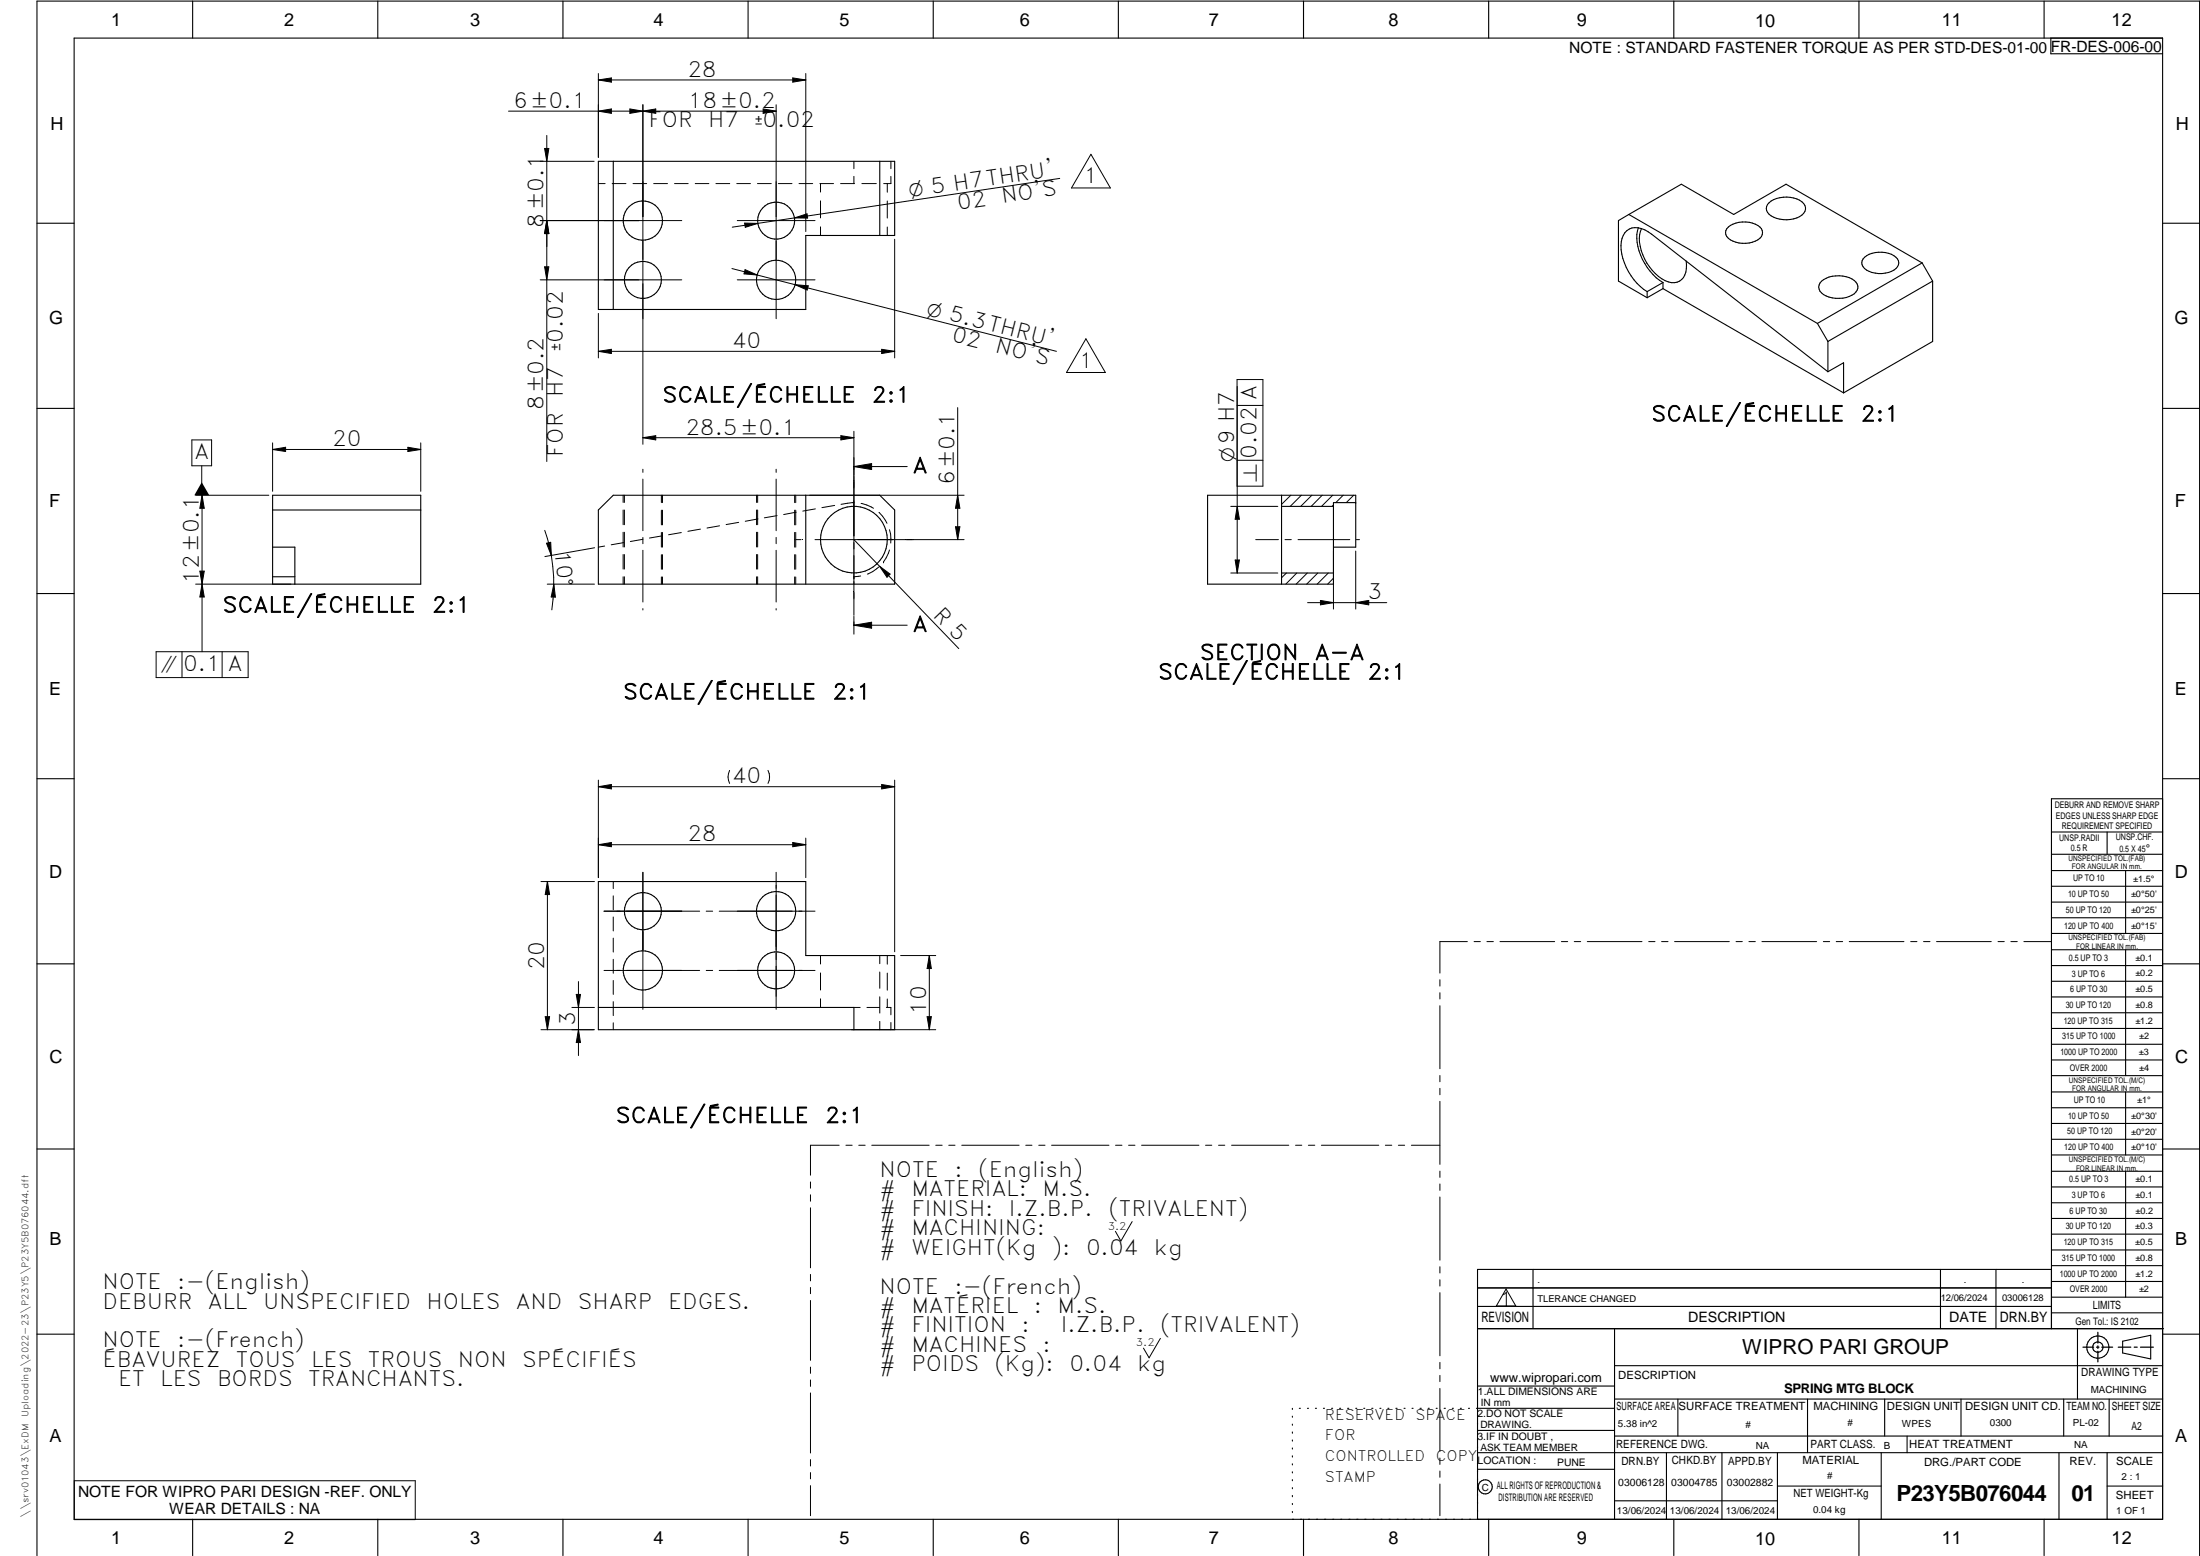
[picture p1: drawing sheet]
<svg xmlns="http://www.w3.org/2000/svg" width="594mm" height="420mm" viewBox="0 0 594 420" stroke-linecap="round" stroke-linejoin="round" font-family="sans-serif">
<g fill="none" stroke="#000" stroke-width=".3">
<path d="M20 10.3h564v400h-564zM52 .3v10M102 .3v10M152 .3v10M202 .3v10M252 .3v10M302 .3v10M352 .3v10M402 .3v10M452 .3v10M502 .3v10M552 .3v10"/>
<path d="M553.8 10.3v4.2h30.2M161.6 43.6h80v20h-24v20h-56zM165.6 43.6v40M237.6 43.6v20M439.8 57.9l-2.8 1.7v16.3l7.8 4.5M439.8 57.9l14.2-8.2 14.2 8.2 14.1-8.2 36.7 21.3M439.8 57.9l51 29.4M477.7 54.7a7.5 7.5 0 0 1 9.3 .2 2.22 2.22 0 0 1-1.1 3.6 8 8 0 0 1-8.2-.6 1.99 1.99 0 0 1 0-3.2zM10 60.3h10M442.4 61.5a11.7 11.7 0 0 0 1.8 9.7l1.4 2a10.9 10.9 0 0 0 3.5 3.1M443.3 61.7a9.5 9.5 0 0 0 .8 8.2 11.7 11.7 0 0 0 7.3 6.4 3.6 3.6 0 0 0 4-3.8l-.1-2M444.8 78.7a15.4 15.4 0 0 1-7-13.4 4.1 4.1 0 0 1 6.4-3.2l1.8 1.1 47.6 37.2"/>
<path d="M444.8 78.7v1.7M449.1 76.3l-4.3 2.4M449.1 76.3v1.6M449.1 77.9l-4.3 2.5M449.1 77.9l48.7 28.2M466.7 61.3a7.1 7.1 0 0 1 9 .5 2.29 2.29 0 0 1-1.7 3.3 6.9 6.9 0 0 1-7.7-1.2 1.87 1.87 0 0 1 .4-2.6zM491.9 75.9a7.5 7.5 0 0 1 9.3 .3 2.18 2.18 0 0 1-1.1 3.5 7.8 7.8 0 0 1-8.2-.6 1.99 1.99 0 0 1 0-3.2zM503.5 69.5a7 7 0 0 1 8.9 .4 2.24 2.24 0 0 1-1.7 3.4 7.4 7.4 0 0 1-7.2-.8 1.91 1.91 0 0 1 0-3zM519 71l2.9 4.9M519 71l-28.2 16.3M521.9 75.9v16.3l-24.1 13.9M521.9 75.9l-28.3 16.3"/>
<path d="M584 60.3h10M490.8 87.3l2.8 4.9M493.6 92.2v8.2M10 110.3h10M493.6 100.4l4.2-2.4v8.1M584 110.3h10M73.6 137.7h40M73.6 133.7h40v24h-40zM161.6 137.7l4-4h72l4 4v20h-80zM217.6 133.7v24M346.1 136.7h14M346.1 133.7v24"/>
<path d="M366.1 135.7h-6v22h-34v-24h40v14h-6M73.6 147.7h6v10M73.6 155.7h6M346.1 154.7h14M10 160.3h10M584 160.3h10M10 210.3h10M584 215.7h-30v143.1M584 210.3h10M161.6 238h56v20h24v20h-80zM554 224.7h30M554 230.7h30"/>
<path d="M554 235.1h30M554 239.3h30M569 224.7v6M574 235.1v17M554 243.6h30M554 247.8h30M554 252.1h30M554 256.5h30M574 256.5v33.9M10 260.3h10M161.6 272h69v6M554 260.7h30"/>
<path d="M554 265h30M554 269.2h30M554 273.5h30M554 277.7h30M584 260.3h10M554 282h30M554 286.2h30M554 290.4h30M554 294.9h30M554 299.1h30M574 294.9v17M10 310.3h10"/>
<path d="M554 303.4h30M554 307.6h30M554 311.9h30M554 316.3h30M574 316.3v34M584 310.3h10M554 320.5h30M554 324.8h30M554 329h30M554 333.2h30M554 337.5h30M399 358.8h185.2"/>
<path d="M399 352.8h155M399 347.8h155M414 342.8v16M436 358.8v51.5M524 342.8v16M539 342.8v16M554 341.8h30M554 346h30M554 350.3h30M554 354.5h30M554 342.8h-155v67.5M561 358.8v19"/>
<path d="M10 360.3h10M399 374.3h37M436 377.8h148M453.1 377.8v10M488.1 377.8v14.5M508.9 377.8v10M529.5 377.8v10M557.3 377.8v10M569.5 377.8v10M573.2 362.2l7.6-1.6v6.3l-7.6-1.6zM584 368.8h-148M584 360.3h10"/>
<path d="M349 380.3v.3M349 382.4v.3M349 384.6v.3M349 386.7v.3M349 388.8v.3M349 391v.3M349 393.1v.3M349 395.3v.3M349 397.4v.3M349 399.5v.3M350.9 380.3h.2M353.1 380.3h.2"/>
<path d="M355.2 380.3h.3M357.4 380.3h.3M359.6 380.3h.3M361.7 380.3h.3M363.9 380.3h.3M366.1 380.3h.3M368.3 380.3h.2M370.4 380.3h.3M372.6 380.3h.3M374.8 380.3h.3M376.9 380.3h.4M379.1 380.3h.3"/>
<path d="M381.3 380.3h.3M383.4 380.3h.4M385.6 380.3h.3M387.8 380.3h.3M390 380.3h.3M392.2 380.3h.3M394.3 380.3h.3M396.5 380.3h.3M398.7 380.3h37.3M399 396.7h37M399 392.3h185M399 386.2h37"/>
<path d="M436 387.8h148M450 392.3v18M465 392.3v18M480 392.3v18M508 392.3v18M515 387.8v4.5M556 392.3v18M569 392.3v18M52 410.3v9.7M102 410.3v9.7M152 410.3v9.7M202 410.3v9.7"/>
<path d="M252 410.3v9.7M302 410.3v9.7M349 401.7v.3M349 403.8v.4M349 406v.3M349 408.1v.3M352 410.3v9.7M402 410.3v9.7M436 405.3h44M452 410.3v9.7M480 401.3h28M502 410.3v9.7"/>
<path d="M552 410.3v9.7M569 401.3h15M10 420v-419.7h584v419.7"/>
<circle cx="173.6" cy="59.6" r="5.3"/>
<circle cx="209.6" cy="59.6" r="5"/>
<circle cx="173.6" cy="75.6" r="5"/>
<circle cx="209.6" cy="75.6" r="5.3"/>
<circle cx="230.6" cy="145.7" r="9"/>
<circle cx="173.6" cy="246" r="5"/>
<circle cx="209.6" cy="246" r="5.3"/>
<circle cx="173.6" cy="262" r="5.3"/>
<circle cx="209.6" cy="262.1" r="5"/>
<circle cx="566.5" cy="363.7" r="1.39"/>
<circle cx="566.5" cy="363.8" r="3"/>
<circle cx="401.1" cy="401.5" r="1.9"/>
</g>
<g fill="none" stroke="#000" stroke-width=".27">
<path d="M161.6 19.9v22.6M217.6 19.9v42.6M137.3 30h72.3M147.7 36.6v88M161.6 30l3.5-.6v1.2zM161.6 21.6l3.5-.6v1.2zM161.6 21.6h56M170.1 29.4l7 1.2v-1.2l-7 1.2zM173.6 28.3v91.7M206.1 29.4l3.5 .6-3.5 .6zM209.6 28.3v57.8M214.1 21l3.5 .6-3.5 .6z"/>
<path d="M145.9 59.6h38.2M145.9 43.6h14.5M147.1 40.1h1.1l-.5 3.5zM147.7 59.6l.5 3.5h-1.1zM161.6 49.6h1.8M165.3 49.6h3.7M170.9 49.6h3.7M176.5 49.6h3.7M182.2 49.6h3.6M187.7 49.6h3.7M193.3 49.6h3.8M199 49.6h3.6"/>
<path d="M199.1 59.6h21M204.5 49.6h3.8M210.2 49.6h3.7M214.5 58.8l-16.8 2.5M214.5 58.8l3.4-1.1 .2 1.2zM215.8 49.6h3.6M221.4 49.6h3.7M221.6 49.6v2.3M221.6 54.2v4.6M227 49.6h3.8M230.6 43.6v2M230.6 47.6v2"/>
<path d="M232.7 49.6h3.9M239.6 49.6v2.3M239.6 54.3v4.6M240.6 47.6v2h-2M240.6 43.6v2M286.2 48.2l-71.7 10.6M294.6 41.7l5.2 9.1h-10.5zM145.9 75.6h38.2M147.1 72.1h1.1l-.5 3.5zM197.6 72.5l17.1 4.4M199.1 75.6h21M201.1 60.2l3.5 .1-3.4 1.1z"/>
<path d="M201.2 72.8l3.3 1.5-3.6-.3zM214.7 76.9l70.6 18M214.7 76.9l3.6 .3-.3 1.1zM221.6 61.3v2.3M239.6 61.3v2.3M241.6 64.6v32M161.6 84.6v12M161.6 94.9l3.5-.6v1.2zM161.6 94.9h80M238.1 94.3l3.5 .6-3.5 .6zM293.2 91.5l5.3 9.1h-10.5zM51.8 118.8h5.3v7h-5.3z"/>
<path d="M73.6 119.6v13.1M113.6 119.6v13.1M173.6 118.2l3.5-.6v1.2zM173.6 118.2h57M227.1 117.6l3.5 .6-3.5 .6zM230.6 116.5v49.7M258.6 110.1v35.6M334 109.5h7M334 102.5h7v28.8h-7zM334.1 104.4v50.3M52.8 133.7h19.8M54.5 125.8v7.9"/>
<path d="M54.6 133.7v42.3M54.6 133.7l.6 3.5h-1.2zM73.6 121.4l3.5-.6v1.1zM73.6 121.4h40M110.1 120.8l3.5 .6-3.5 .5zM168.3 133.7v2M168.3 137.7v4M168.6 133.7v2M168.6 137.7v4M173.6 126.7v.9M173.6 129.4v13.9M178.6 133.7v2"/>
<path d="M178.6 137.8v3.9M178.9 133.7v2M178.9 137.8v3.9M204.3 133.7v2M204.3 137.7v4M204.6 133.7v2M204.6 137.7v4M209.6 126.7v.9M209.6 129.4v13.9M209.8 139.2l-3.4 .6M214.6 133.7v2M214.6 137.8v3.9"/>
<path d="M214.9 133.7v2M214.9 137.8v3.9M215 138.3l-3.4 .6M218.6 133.7h41.7M220.2 137.4l-3.4 .6M225.4 136.5l-3.5 .6M230.6 126h14.4M230.6 126l4.8-.8v1.6zM230.6 135.8l-3.5 .4M232.5 135.9l1.6 .5 1.8 .8M237.4 138.4l.9 1 1.2 1.9M258.6 133.7l.6 3.5h-1.2z"/>
<path d="M332.4 136.7h12.7M334 124.3h7M334.1 136.7l.6 3.5h-1.2zM348.6 133.7l-2.5 2.5M351.4 133.7l-3 3M354.2 133.7l-3 3M357 133.7l-2.9 3M359.9 133.7l-3 3M360.1 136.4l-.4 .3M362.7 133.7l-2 2M365.5 133.7l-1.9 2M52.8 157.7h25.8"/>
<path d="M54 154.2h1.2l-.6 3.5zM54.6 157.7l.6 3.5h-1.2zM147.1 143.2l.7 2.2 1.1 4.6M147.6 146.7l1.1-.3 .2 3.6zM147.8 157.7h12.7M148.9 150a44.7 44.7 0 0 1 .1 14.7M149.6 157.7l.4 3.5h-1.2zM160.6 147.9l-13.5 2.4M163.3 147.4l-1.7 .3M168.3 143.7v4M168.3 149.7v4M168.3 155.7v2"/>
<path d="M168.4 146.5l-3.3 .6M168.6 143.7v4M168.6 149.7v4M168.6 155.7v2M173.6 145.6l-3.4 .6M173.6 145.1v1.7M173.6 148.6v14M178.6 143.8v3.9M178.6 149.8v3.9M178.6 155.8v1.9M178.8 144.7l-3.4 .6M178.9 143.8v3.9"/>
<path d="M178.9 149.8v3.9M178.9 155.8v1.9M184 143.8l-3.5 .6M189.1 142.9l-3.3 .6M194.3 142l-3.4 .6M199.5 141.1l-3.4 .5M204.3 143.7v4M204.3 149.7v4M204.3 155.7v2M204.6 143.7v4M204.6 149.7v4M204.6 155.7v2"/>
<path d="M204.7 140.1l-3.5 .7M209.6 145.1v1.7M209.6 148.6v14M214.6 143.8v3.9M214.6 149.8v3.9M214.6 155.8v1.9M214.6 145.7h.1M214.9 143.8v3.9M214.9 149.8v3.9M214.9 155.8v1.9M214.9 145.7h1.4M220.1 145.7h40.2"/>
<path d="M230.6 145.7l28.3 29.4M232.4 155.5l-1.8 .2M237.3 153.1l-1.6 1.2-1.5 .7M237.5 152.9l2.9 2.1-.9 .9zM238.6 151.7h.1M240.2 143l.3 1.2v2.4M240.2 148.5l-.9 2.1-.7 1.1M258 142.2h1.2l-.6 3.5zM332.4 154.7h12.7M333.5 151.2h1.2l-.6 3.5zM339.1 145.7h6.1M347 145.7h1.7"/>
<path d="M347.4 154.7l-1.3 1.3M350.2 154.7l-3 3M350.5 145.7h14M353 154.7l-3 3M355.8 154.7l-3 3M358.7 154.7l-3 3M360.1 156.1l-1.6 1.6M360.1 148.8v15.7M366.1 148.8v15.7M366.3 145.7h.8M42.2 176h24.8v7h-24.8zM49.1 176v7"/>
<path d="M60 176v7M173.6 164.3v.4M209.6 164.3v.4M230.6 166.4v4.8M230.6 168.8l4.8-.8v1.6zM230.6 168.8h14.4M353.1 162.7h21.4M356.6 162.1l3.5 .6-3.5 .6zM366.1 162.7l3.5-.6v1.2zM161.6 212.4l3.5-.6v1.2zM161.6 210.7v26.3M161.6 212.4h80"/>
<path d="M197 208a3.9 3.9 0 0 0 0 3.5M207.4 208a3.9 3.9 0 0 1 0 3.5M238.1 211.8l3.5 .6-3.5 .6zM241.6 210.7v46.3M146.1 238h14.4M147.8 238v40M147.8 238l.6 3.6h-1.2zM161.6 228.1l3.5-.6v1.1zM161.6 228.1h56M165.6 238v1.9M173.6 235.5v37M209.6 235.5v37"/>
<path d="M214.1 227.5l3.5 .6-3.5 .5zM217.6 226.3v10.7M163.1 246h25.8M165.6 241.9v3.8M165.6 247.6v3.8M165.6 253.3v3.8M165.6 259v3.8M190.7 246h1.7M194.2 246h25.9M221.6 258v2.3M237.6 258v2.2M239.6 258v2.3"/>
<path d="M243.2 258h9.5M250.9 258l.6 3.5h-1.1zM250.9 258v20M396.2 254.3h-7.4v8.5M398.1 254.3h1.6M401.5 254.3h1.8M405 254.3h14.8M421.6 254.3h1.7M425.1 254.3h1.7M428.6 254.3h14.8M445.2 254.3h1.7M448.7 254.3h1.7"/>
<path d="M452.2 254.3h14.8M468.8 254.3h1.7M472.3 254.3h1.7M475.8 254.3h14.8M492.4 254.3h1.7M495.8 254.3h1.8M499.4 254.3h14.7M516 254.3h1.6M519.4 254.3h1.8M522.9 254.3h14.8M539.5 254.3h1.7M543 254.3h1.7"/>
<path d="M546.5 254.3h7.4M146.1 278h14.4M147.2 274.5h1.2l-.6 3.5zM154.4 272h6.1M155.6 268.5h1.2l-.6 3.5zM156.2 265v20M156.2 278l.6 3.5h-1.2zM163.1 262h25.8M165.6 264.8v3.7M165.6 270.5v3.7M165.6 276.2v1.8M190.7 262h1.7"/>
<path d="M220.1 262h-25.9M221.6 262.7v4.6M221.6 269.7v2.3M229.9 278h22.8M230.6 272h1.7M234.1 272h3.4M237.6 262.5v4.4M237.6 269.2v4.4M237.6 275.8v2.2M239.3 272h1.3v2M239.6 262.8v4.6M239.6 269.7v2.3"/>
<path d="M240.6 276.1v1.9M250.4 274.5h1.1l-.6 3.5zM388.8 264.5v1.8M388.8 268.1v1.6M388.8 271.6v17M388.8 290.4v1.7M388.8 293.9v1.7M388.8 297.4v17M218.9 319.2v1.6M226.6 309.2h-7.7v8.1M228.4 309.2h1.7M231.9 309.2h1.7"/>
<path d="M235.4 309.2h15.5M252.7 309.2h1.7M256.2 309.2h1.7M259.7 309.2h15.5M277 309.2h1.7M280.5 309.2h1.7M284 309.2h15.5M301.2 309.2h1.8M304.8 309.2h1.7M308.3 309.2h15.5M325.5 309.2h1.7M329.1 309.2h1.6"/>
<path d="M332.6 309.2h15.4M349.8 309.2h1.7M353.3 309.2h1.7M356.8 309.2h15.5M374.1 309.2h1.7M377.6 309.2h1.7M381.1 309.2h7.7M388.8 316.2v1.7M388.8 319.7v1.7M218.9 322.6v1.8M218.9 326.1v16.2M305.7 329.9l-3 5.2-1.5-2.6"/>
<path d="M388.8 323.2v17.1M218.9 344.1v1.8M218.9 347.6v1.7M218.9 351.2v16.1M388.8 342.1v1.6M388.8 345.6v1.7M388.8 349v17.1M406.7 348.1l2.6 4.5h-5.2zM218.9 369.1v1.7M218.9 372.6v1.8M218.9 376.1v16.2M313.3 361.4l-3 5.2-1.5-2.6"/>
<path d="M388.8 367.9v1.7M388.8 371.4v1.7M388.8 374.9v17M20.1 399.8h92v10.5h-92zM218.9 394.1v1.8M218.9 397.6v1.7M388.8 393.7v1.7M388.8 397.2v1.7M218.9 401.2v8.1M388.8 400.7v8.6"/>
</g>
<path d="M566.5 359.7v3M562.5 363.8h2.9M566.1 363.8h.7M566.5 363.4v.7M566.5 364.9v2.8M567.6 363.8h2.9M572 363.8h3.4M576.3 363.8h.8M578 363.8h3.5" fill="none" stroke="#000" stroke-width=".34"/>
<g fill="#000">
<path d="M161.6 30l3.5-.6v1.2zM161.6 21.6l3.5-.6v1.2zM170.1 29.4l3.5 .6-3.5 .6zM173.6 30l3.5-.6v1.2zM206.1 29.4l3.5 .6-3.5 .6zM214.1 21l3.5 .6-3.5 .6zM147.1 40.1h1.1l-.5 3.5zM214.5 58.8l3.4-1.1 .2 1.2zM147.7 59.6l.5 3.5h-1.1zM147.1 72.1h1.1l-.5 3.5zM201.2 72.8l3.3 1.5-3.6-.3zM201.1 60.2l3.5 .1-3.4 1.1z"/>
<path d="M214.7 76.9l3.6 .3-.3 1.1zM161.6 94.9l3.5-.6v1.2zM238.1 94.3l3.5 .6-3.5 .6zM173.6 118.2l3.5-.6v1.2zM227.1 117.6l3.5 .6-3.5 .6zM54.5 130.2l2 3.5h-4zM54.6 133.7l.6 3.5h-1.2zM73.6 121.4l3.5-.6v1.1zM110.1 120.8l3.5 .6-3.5 .5zM230.6 126l4.8-.8v1.6zM258.6 133.7l.6 3.5h-1.2zM54 154.2h1.2l-.6 3.5z"/>
<path d="M147.6 146.7l1.1-.3 .2 3.6zM237.5 152.9l2.9 2.1-.9 .9zM258 142.2h1.2l-.6 3.5zM333.5 151.2h1.2l-.6 3.5zM334.1 136.7l.6 3.5h-1.2zM54.6 157.7l.6 3.5h-1.2zM149.6 157.7l.4 3.5h-1.2zM230.6 168.8l4.8-.8v1.6zM356.6 162.1l3.5 .6-3.5 .6zM366.1 162.7l3.5-.6v1.2zM161.6 212.4l3.5-.6v1.2zM238.1 211.8l3.5 .6-3.5 .6z"/>
<path d="M161.6 228.1l3.5-.6v1.1zM214.1 227.5l3.5 .6-3.5 .5zM147.8 238l.6 3.6h-1.2zM147.2 274.5h1.2l-.6 3.5zM155.6 268.5h1.2l-.6 3.5zM250.4 274.5h1.1l-.6 3.5zM250.9 258l.6 3.5h-1.1zM156.2 278l.6 3.5h-1.2z"/>
</g>
<g font-size="6">
<text x="512.1" y="405.2">P23Y5B076044</text>
<text x="559.4" y="405.2">01</text>
</g>
<g font-size="5.7">
<text x="185.6" y="20.7">28</text>
<text x="138.6" y="29.2">6±0.1</text>
<text x="185.8" y="29.2">18±0.2</text>
<text x="175.1" y="34.4">FOR</text>
<text x="191.2" y="34.4">H7</text>
<text x="292.6" y="49.5">1</text>
<text x="258.8" y="56.7" transform="rotate(-8 258.8 56.7)">02</text>
<text x="270.7" y="54.9" transform="rotate(-8 270.7 54.9)">NO'S</text>
<text x="146.8" y="61.5" transform="rotate(-90 146.8 61.5)">8±0.1</text>
<text x="197.6" y="94">40</text>
<text x="256.7" y="92.1" transform="rotate(14 256.7 92.1)">02</text>
<text x="268.4" y="95.1" transform="rotate(14 268.4 95.1)">NO'S</text>
<text x="291.3" y="99.3">1</text>
<text x="152" y="107.3" transform="rotate(-90 152 107.3)">H7</text>
<text x="146.8" y="110.8" transform="rotate(-90 146.8 110.8)">8±0.2</text>
<text x="178.9" y="108.6">SCALE/ÉCHELLE</text>
<text x="235.4" y="108.6">2:1</text>
<text x="445.9" y="113.7">SCALE/ÉCHELLE</text>
<text x="502.5" y="113.7">2:1</text>
<text x="185.1" y="117.3">28.5±0.1</text>
<text x="52.5" y="124">A</text>
<text x="89.7" y="120.5">20</text>
<text x="152" y="123.4" transform="rotate(-90 152 123.4)">FOR</text>
<text x="339.3" y="124" transform="rotate(-90 339.3 124)">0.02 A</text>
<text x="246.5" y="127.7">A</text>
<text x="257.7" y="131.1" transform="rotate(-90 257.7 131.1)">6±0.1</text>
<text x="149.8" y="148.7" transform="rotate(85 149.8 148.7)">10°</text>
<text x="53.7" y="157.6" transform="rotate(-90 53.7 157.6)">12±0.1</text>
<text x="369.3" y="161.8">3</text>
<text x="60.1" y="165.4">SCALE/ÉCHELLE</text>
<text x="116.6" y="165.4">2:1</text>
<text x="251.7" y="166.4" transform="rotate(46 251.7 166.4)">R 5</text>
<text x="246.5" y="170.6">A</text>
<text x="324" y="178.2">SECTION</text>
<text x="355" y="178.2">A-A</text>
<text x="49.5" y="181.2">0.1 A</text>
<text x="312.8" y="183.4">SCALE/ÉCHELLE</text>
<text x="369.3" y="183.4">2:1</text>
<text x="168.3" y="188.8">SCALE/ÉCHELLE</text>
<text x="224.8" y="188.8">2:1</text>
<text x="197.6" y="211.5">40</text>
<text x="185.6" y="227.2">28</text>
<text x="146.9" y="262" transform="rotate(-90 146.9 262)">20</text>
<text x="250.1" y="274.1" transform="rotate(-90 250.1 274.1)">10</text>
<text x="155.3" y="277" transform="rotate(-90 155.3 277)">3</text>
<text x="166.3" y="303.2">SCALE/ÉCHELLE</text>
<text x="222.8" y="303.2">2:1</text>
<text x="237.5" y="317.8">NOTE</text>
<text x="257.7" y="317.8">:</text>
<text x="264.1" y="317.8">(English)</text>
<text x="237.5" y="323">#</text>
<text x="246.1" y="323">MATERIAL:</text>
<text x="281.5" y="323">M.S.</text>
<text x="237.5" y="328.3">#</text>
<text x="246.1" y="328.3">FINISH:</text>
<text x="272.4" y="328.3">I.Z.B.P.</text>
<text x="299.3" y="328.3">(TRIVALENT)</text>
<text x="237.5" y="333.5">#</text>
<text x="246.1" y="333.5">MACHINING:</text>
<text x="237.5" y="338.8">#</text>
<text x="246.1" y="338.8">WEIGHT(Kg</text>
<text x="284" y="338.8">):</text>
<text x="293.3" y="338.8">0.04</text>
<text x="311.6" y="338.8">kg</text>
<text x="27.7" y="348.1">NOTE</text>
<text x="27.7" y="353.4">DEBURR</text>
<text x="47.9" y="348.1">:-(English)</text>
<text x="56.1" y="353.4">ALL</text>
<text x="71" y="353.4">UNSPECIFIED</text>
<text x="115.2" y="353.4">HOLES</text>
<text x="139.3" y="353.4">AND</text>
<text x="156" y="353.4">SHARP</text>
<text x="180.4" y="353.4">EDGES.</text>
<text x="237.5" y="349.3">NOTE</text>
<text x="257.7" y="349.3">:-(French)</text>
<text x="404.7" y="352.8">1</text>
<text x="237.5" y="354.5">#</text>
<text x="237.5" y="359.8">#</text>
<text x="246.1" y="359.8">FINITION</text>
<text x="246.1" y="354.5">MATÉRIEL</text>
<text x="275.8" y="359.8">:</text>
<text x="279.2" y="354.5">:</text>
<text x="285.6" y="354.5">M.S.</text>
<text x="286.4" y="359.8">I.Z.B.P.</text>
<text x="313.3" y="359.8">(TRIVALENT)</text>
<text x="27.7" y="363.9">NOTE</text>
<text x="47.9" y="363.9">:-(French)</text>
<text x="237.5" y="365">#</text>
<text x="246.1" y="365">MACHINES</text>
<text x="281.5" y="365">:</text>
<text x="27.7" y="369.1">ÉBAVUREZ</text>
<text x="63.7" y="369.1">TOUS</text>
<text x="84" y="369.1">LES</text>
<text x="99.3" y="369.1">TROUS</text>
<text x="123.6" y="369.1">NON</text>
<text x="141" y="369.1">SPÉCIFIÉS</text>
<text x="237.5" y="370.3">#</text>
<text x="246.1" y="370.3">POIDS</text>
<text x="268.5" y="370.3">(Kg):</text>
<text x="288.8" y="370.3">0.04</text>
<text x="307.1" y="370.3">kg</text>
<text x="31.9" y="374.4">ET</text>
<text x="43.3" y="374.4">LES</text>
<text x="58.6" y="374.4">BORDS</text>
<text x="83.2" y="374.4">TRANCHANTS.</text>
</g>
<text font-size="5.6" x="470.5" y="365.5">WIPRO PARI GROUP</text>
<g font-size="5.4">
<text x="203.8" y="34.4">u0.02</text>
<text x="245.7" y="53.3" transform="rotate(-8 245.7 53.3)">O 5 H7THRU'</text>
<text x="250" y="85" transform="rotate(14 250 85)">O 5.3THRU'</text>
<text x="152" y="94.7" transform="rotate(-90 152 94.7)">u0.02</text>
<text x="333.2" y="124.7" transform="rotate(-90 333.2 124.7)">O9 H7</text>
<text x="339.3" y="130.2" transform="rotate(-90 339.3 130.2)">n</text>
<text x="43.4" y="181.2">i</text>
</g>
<g font-size="4.9">
<text x="30" y="6.9">1</text>
<text x="76.7" y="6.9">2</text>
<text x="127" y="6.9">3</text>
<text x="176.5" y="6.9">4</text>
<text x="226.7" y="6.9">5</text>
<text x="275.4" y="6.9">6</text>
<text x="326.4" y="6.9">7</text>
<text x="375" y="6.9">8</text>
<text x="425.8" y="6.9">9</text>
<text x="473.9" y="7.3">10</text>
<text x="524.3" y="6.9">11</text>
<text x="570.2" y="6.9">12</text>
<text x="13.6" y="35.1">H</text>
<text x="587.6" y="35.1">H</text>
<text x="13.2" y="87.5">G</text>
<text x="587.2" y="87.5">G</text>
<text x="13.2" y="137">F</text>
<text x="587.2" y="137">F</text>
<text x="13.2" y="187.6">E</text>
<text x="587.2" y="187.6">E</text>
<text x="13.2" y="237">D</text>
<text x="587.2" y="237">D</text>
<text x="13.4" y="287.1">C</text>
<text x="587.4" y="287.1">C</text>
<text x="13.4" y="336.2">B</text>
<text x="587.4" y="336.2">B</text>
<text x="13.4" y="389.3">A</text>
<text x="587.4" y="389.3">A</text>
<text x="30" y="416.9">1</text>
<text x="76.7" y="416.9">2</text>
<text x="127" y="416.9">3</text>
<text x="176.5" y="416.9">4</text>
<text x="226.7" y="416.9">5</text>
<text x="275.4" y="416.9">6</text>
<text x="326.4" y="416.9">7</text>
<text x="375" y="416.9">8</text>
<text x="425.8" y="416.9">9</text>
<text x="473.9" y="417.3">10</text>
<text x="524.3" y="416.9">11</text>
<text x="570.2" y="416.9">12</text>
</g>
<g font-size="4.2">
<text x="423.7" y="14.3">NOTE : STANDARD FASTENER TORQUE AS PER STD-DES-01-00</text>
<text x="553.8" y="14">FR-DES-006-00</text>
<text x="21.1" y="404.3">NOTE FOR WIPRO PARI DESIGN -REF. ONLY</text>
<text x="45.7" y="408.8">WEAR DETAILS : NA</text>
</g>
<g font-size="3.9">
<text x="400" y="357.1">REVISION</text>
<text x="455.9" y="357.1">DESCRIPTION</text>
<text x="526.4" y="357.1">DATE</text>
<text x="540" y="357.1">DRN.BY</text>
<text x="357.8" y="383.3">RESERVED</text>
<text x="382.3" y="383.3">SPACE</text>
<text x="357.8" y="388.9">FOR</text>
<text x="357.8" y="394.5">CONTROLLED</text>
<text x="387.8" y="394.5">COPY</text>
<text x="357.8" y="400">STAMP</text>
</g>
<text font-size="3.6" x="481.7" y="376.1">SPRING MTG BLOCK</text>
<text font-size="3.5" x="402.4" y="373.3">www.wipropari.com</text>
<g font-size="3.1">
<text x="565.1" y="353.5">LIMITS</text>
<text x="562" y="371.7">DRAWING TYPE</text>
<text x="437" y="372.3">DESCRIPTION</text>
<text x="436.5" y="380.8">SURFACE AREA</text>
<text x="453.3" y="380.8">SURFACE TREATMENT</text>
<text x="489.7" y="380.8">MACHINING</text>
<text x="509.5" y="380.8">DESIGN UNIT</text>
<text x="530.6" y="380.8">DESIGN UNIT CD.</text>
<text x="558" y="380.6">TEAM NO.</text>
<text x="570.3" y="380.7">SHEET SIZE</text>
<text x="575.6" y="386.1">A2</text>
<text x="436.4" y="391.1">REFERENCE DWG.</text>
<text x="437.8" y="395.5">DRN.BY</text>
<text x="451.4" y="395.4">CHKD.BY</text>
<text x="466.6" y="395.5">APPD.BY</text>
<text x="486.7" y="395.4">MATERIAL</text>
<text x="488.9" y="390.9">PART CLASS.</text>
<text x="515.6" y="390.9">HEAT TREATMENT</text>
<text x="519.6" y="395.9">DRG./PART CODE</text>
<text x="558.9" y="395.5">REV.</text>
<text x="571.4" y="395.6">SCALE</text>
<text x="484.3" y="404.2">NET WEIGHT-Kg</text>
<text x="571.4" y="404.7">SHEET</text>
</g>
<text font-size="3" x="579.5" y="230.1">°</text>
<g font-size="2.8">
<text x="299.1" y="332.1">3.2</text>
<text x="560.4" y="357.7">Gen Tol.: IS 2102</text>
<text x="306.7" y="363.6">3.2</text>
<text x="399.1" y="376.6">1.ALL DIMENSIONS ARE</text>
<text x="399" y="382.7">2.DO NOT SCALE</text>
<text x="399" y="388.7">3.IF IN DOUBT ,</text>
<text x="399" y="395.4">LOCATION :</text>
<text x="420.5" y="396">PUNE</text>
<text x="404.2" y="402">ALL RIGHTS OF REPRODUCTION &amp;</text>
<text x="437" y="401.2">03006128</text>
<text x="451.3" y="401.2">03004785</text>
<text x="466.3" y="401.2">03002882</text>
<text x="404.7" y="405.4">DISTRIBUTION ARE RESERVED</text>
</g>
<g font-size="2.7">
<text x="564.6" y="376.2">MACHINING</text>
<text x="399.9" y="379.7">IN mm</text>
<text x="399.7" y="385.7">DRAWING.</text>
<text x="436.9" y="385.4">5.38 in^2</text>
<text x="471.4" y="385.5">#</text>
<text x="498.9" y="385">#</text>
<text x="513.6" y="385.3">WPES</text>
<text x="537.3" y="385.1">0300</text>
<text x="559.7" y="385.1">PL-02</text>
<text x="399.7" y="391.8">ASK TEAM MEMBER</text>
<text x="474.1" y="391.2">NA</text>
<text x="508.7" y="391.2">B</text>
<text x="560.1" y="391.1">NA</text>
<text x="493.4" y="399.5">#</text>
<text x="572.8" y="399.7">2 : 1</text>
<text x="400.1" y="402.5">C</text>
<text x="436.6" y="408.7">13/06/2024</text>
<text x="450.9" y="408.8">13/06/2024</text>
<text x="466" y="408.9">13/06/2024</text>
<text x="489.6" y="408.5">0.04 kg</text>
<text x="571.4" y="408.7">1 OF 1</text>
</g>
<g font-size="2.5">
<text x="554.9" y="218.3">DEBURR AND REMOVE SHARP</text>
<text x="555.2" y="221">EDGES UNLESS SHARP EDGE</text>
<text x="556.1" y="227.1">UNSP.RADII</text>
<text x="556.8" y="223.8">REQUIREMENT SPECIFIED</text>
<text x="571.4" y="226.9">UNSP.CHF.</text>
<text x="559.2" y="229.9">0.5 R</text>
<text x="572.3" y="230.1">0.5 X 45</text>
<text x="559.8" y="238">UP TO 10</text>
<text x="576.1" y="238.1">±1.5°</text>
<text x="558.5" y="242.2">10 UP TO 50</text>
<text x="575.5" y="242.3">±0°50'</text>
<text x="557.4" y="250.7">120 UP TO 400</text>
<text x="557.9" y="246.5">50 UP TO 120</text>
<text x="575.5" y="250.7">±0°15'</text>
<text x="575.5" y="246.5">±0°25'</text>
<text x="558.7" y="259.4">0.5 UP TO 3</text>
<text x="559.5" y="263.7">3 UP TO 6</text>
<text x="576.6" y="263.6">±0.2</text>
<text x="576.6" y="259.4">±0.1</text>
<text x="559" y="267.9">6 UP TO 30</text>
<text x="576.6" y="267.9">±0.5</text>
<text x="557.8" y="272.2">30 UP TO 120</text>
<text x="576.6" y="272.2">±0.8</text>
<text x="556.9" y="280.7">315 UP TO 1000</text>
<text x="557.3" y="276.4">120 UP TO 315</text>
<text x="576.6" y="276.4">±1.2</text>
<text x="577.7" y="280.7">±2</text>
<text x="556.4" y="284.9">1000 UP TO 2000</text>
<text x="577.6" y="284.9">±3</text>
<text x="558.9" y="289.2">OVER 2000</text>
<text x="577.7" y="289.3">±4</text>
<text x="560" y="297.9">UP TO 10</text>
<text x="577.1" y="297.9">±1°</text>
<text x="558.5" y="302.1">10 UP TO 50</text>
<text x="575.5" y="302.1">±0°30'</text>
<text x="557.4" y="310.6">120 UP TO 400</text>
<text x="558.2" y="306.3">50 UP TO 120</text>
<text x="575.5" y="310.6">±0°10'</text>
<text x="575.5" y="306.4">±0°20'</text>
<text x="558.8" y="319.2">0.5 UP TO 3</text>
<text x="559.4" y="323.4">3 UP TO 6</text>
<text x="576.6" y="319.2">±0.1</text>
<text x="576.6" y="323.5">±0.1</text>
<text x="558.9" y="327.7">6 UP TO 30</text>
<text x="576.7" y="327.7">±0.2</text>
<text x="557.8" y="332">30 UP TO 120</text>
<text x="576.6" y="332">±0.3</text>
<text x="556.8" y="340.5">315 UP TO 1000</text>
<text x="557.3" y="336.3">120 UP TO 315</text>
<text x="576.6" y="336.3">±0.5</text>
<text x="576.6" y="340.5">±0.8</text>
<text x="415.2" y="346.4">.</text>
<text x="530.3" y="346.5">.</text>
<text x="545.9" y="346.4">.</text>
<text x="556.2" y="344.7">1000 UP TO 2000</text>
<text x="576.6" y="344.7">±1.2</text>
<text x="415.2" y="351.5">TLERANCE CHANGED</text>
<text x="524.1" y="351.3">12/06/2024</text>
<text x="540.6" y="351.4">03006128</text>
<text x="558.9" y="349">OVER 2000</text>
<text x="577.6" y="349">±2</text>
</g>
<g font-size="2.4">
<text x="7.7" y="382.7" transform="rotate(-90 7.7 382.7)">Uploading\2022-23\P23Y5\P23Y5B076044.dft</text>
<text x="7.7" y="409.8" transform="rotate(-90 7.7 409.8)">\\srv01043\ExDM</text>
</g>
<g font-size="2.1">
<text x="558.5" y="232.4">UNSPECIFIED TOL.(FAB)</text>
<text x="559.5" y="234.7">FOR ANGULAR IN mm.</text>
<text x="558.6" y="253.9">UNSPECIFIED TOL.(FAB)</text>
<text x="560.7" y="256.3">FOR LINEAR IN mm.</text>
<text x="558.7" y="292.3">UNSPECIFIED TOL.(M/C)</text>
<text x="559.6" y="294.7">FOR ANGULAR IN mm.</text>
<text x="558.7" y="313.7">UNSPECIFIED TOL.(M/C)</text>
<text x="560.6" y="316.1">FOR LINEAR IN mm.</text>
</g>
</svg>
